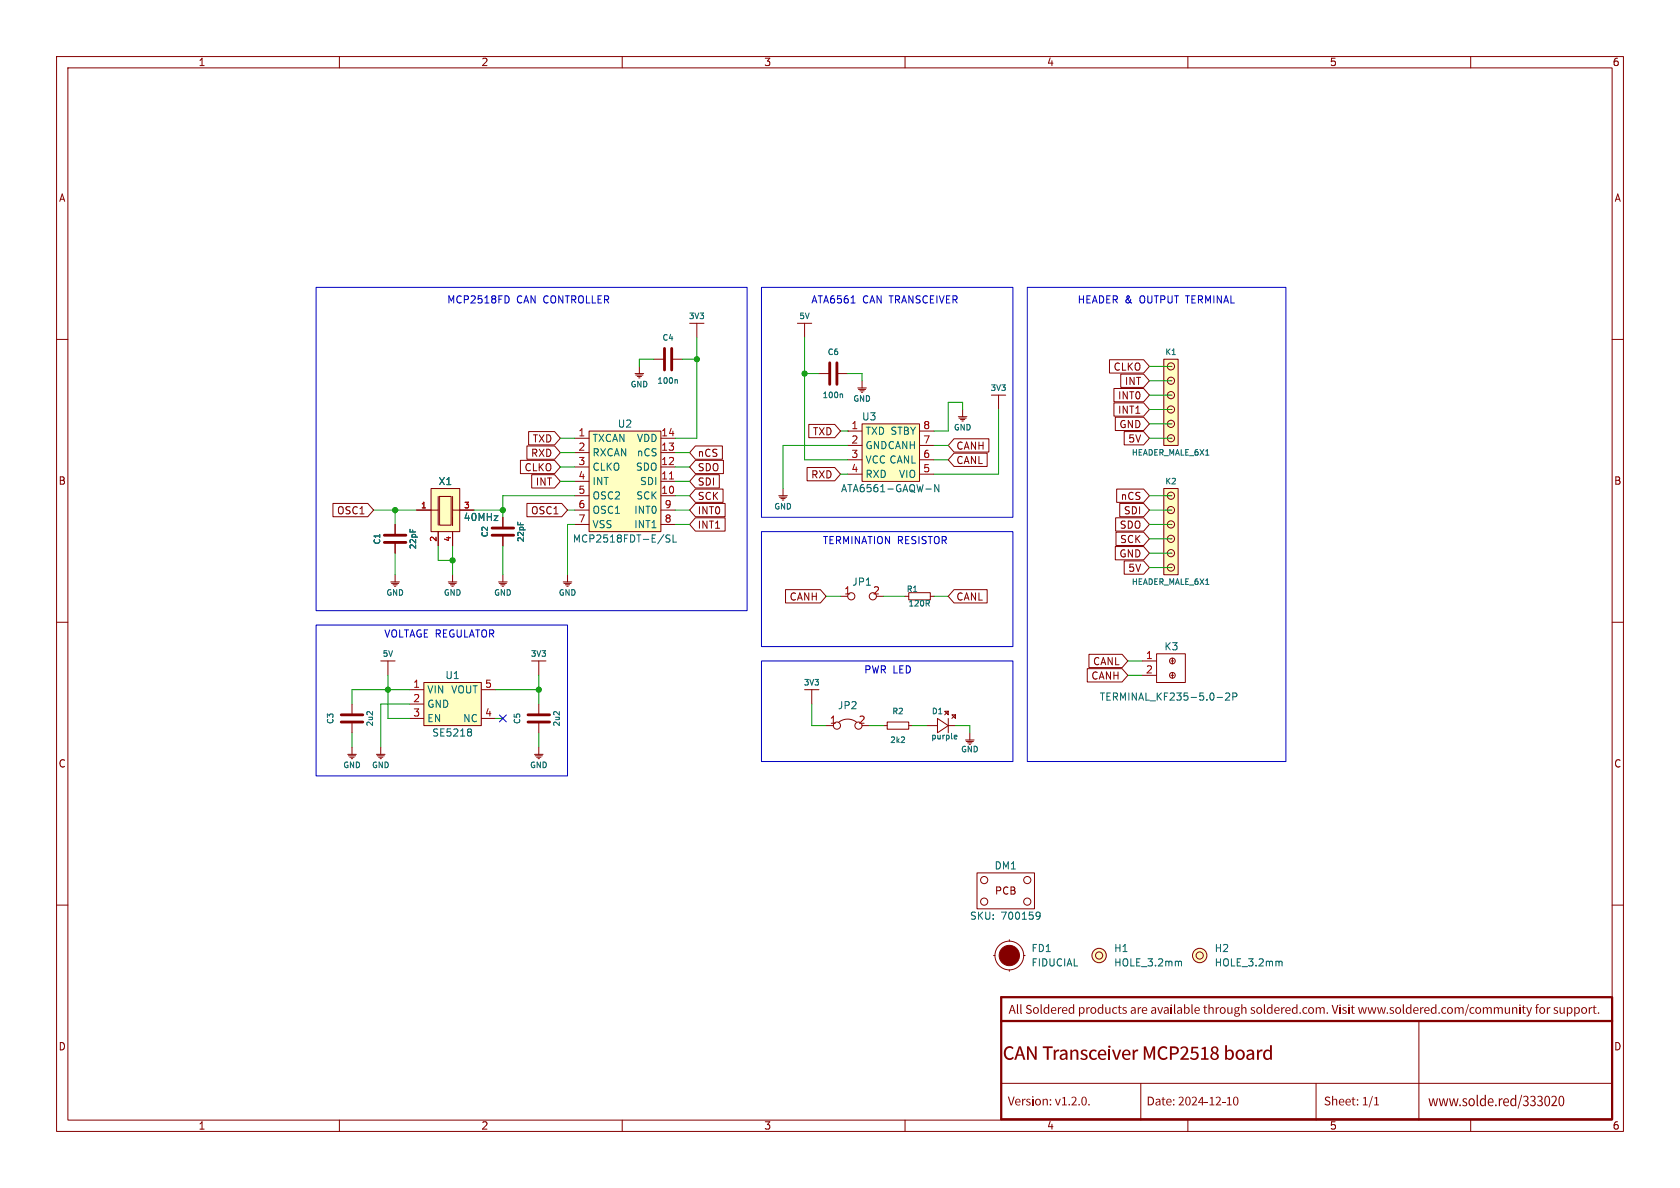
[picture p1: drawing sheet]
<svg xmlns="http://www.w3.org/2000/svg" width="297mm" height="210mm" viewBox="0 0 297 210" stroke-linecap="round" stroke-linejoin="round" font-family="sans-serif">
<g fill="none" stroke="#840000" stroke-width=".18">
<path d="M10 10h277v190h-277zM12 12h273v186h-273zM60 10v2M110 10v2M160 10v2M210 10v2M260 10v2M10 60h2M285 60h2M115.6 63.5h1.9M118.8 63.5h1.8M69.8 92.7v1.9"/>
<path d="M69.8 95.9v1.9M88.9 91.4v1.9M88.9 94.6v1.9M10 110h2M67.3 116.8h2.5M68.6 116.8v2.6M69.1 102.9h1.5M69.2 103.1h1.3M69.5 103.4h.7M69.7 103.6h.3M69.8 101.6v1.3M94 116.8h2.5"/>
<path d="M95.2 116.8v2.6M160 105.4h.6M160.7 104.8h3.8v1.2h-3.8zM164.5 105.4h.6M285 110h2M62.2 124.5v1.9M62.2 127.6v1.9M66.5 133.4h1.6M66.7 133.6h1.2M66.9 133.9h.8M67.2 134.1h.2M67.3 132.1v1.3"/>
<path d="M156.2 128.3h.6M156.8 127.6h3.9v1.3h-3.9zM160.7 128.3h.6M163.8 128.3h1.9M165.7 127l1.9 1.3-1.9 1.2zM167 125.7h.6v.7zM167.6 125.7l-.6 .7M167.6 127v2.5M167.6 128.3h1.3M168.3 126.4h.6v.6zM168.9 126.4l-.6 .6M10 160h2"/>
<path d="M285 160h2M60 198v2M110 198v2M160 198v2M177 191.5h108M201.7 191.5v6.5M210 198v2M232.7 191.5v6.5M250.8 180.5v17.5M260 198v2"/>
</g>
<path d="M284.8 176.3h-107.8v21.6h107.9M285 176.3v21.6M177 180.5h108" fill="none" stroke="#840000" stroke-width=".4"/>
<path d="M119.5 67.1l.3 .1v.6M72.5 93.6v.4M91.5 92.3v.5M164 106.7l.3 .4M164.3 106.2v.4M65 125.8h.3M65.9 125.8v.6M168.7 130.6h.4M168.7 130h.3l.2 .2-.5 .1" fill="none" stroke="#006464" stroke-width=".18"/>
<path d="M117.5 61.6v3.8M118.7 61.6v3.8M67.9 95.9h3.9M67.9 94.6h3.9M87 94.6h3.8M87 93.3h3.8M60.3 127.6h3.8M60.3 126.4h3.8" fill="none" stroke="#840000" stroke-width=".5"/>
<path d="M104.1 76.2h12.7v17.8h-12.7z" fill="#ffffc2"/>
<g fill="none" stroke="#840000" stroke-width=".18">
<path d="M101.6 77.5h2.5M104.1 76.2h12.7v17.8h-12.7zM116.8 77.5h2.6M101.6 87.6h2.5M101.6 85.1h2.5M101.6 82.6h2.5M101.6 80h2.5M101.6 90.2h2.5M101.6 92.7h2.5M116.8 87.6h2.6M116.8 85.1h2.6M116.8 82.6h2.6"/>
<path d="M116.8 80h2.6M116.8 90.2h2.6M116.8 92.7h2.6M148.6 105.4h1.3M154.9 105.4h1.3"/>
<circle cx="150.5" cy="105.4" r=".63"/>
<circle cx="154.3" cy="105.4" r=".63"/>
</g>
<path d="M118.4 84.7h.7" fill="none" stroke="#a90000" stroke-width=".18"/>
<path d="M118.4 94.6h-.4l-.3 .2 .1 .3 .6 .2v.4l-.2 .1h-.5M119 94.6v1.2h.6" fill="none" stroke="#006464" stroke-width=".18"/>
<path d="M74.9 120.7h10.2v7.6h-10.2z" fill="#ffffc2"/>
<g fill="none" stroke="#840000" stroke-width=".18">
<path d="M121.9 57.2h2.6M123.2 57.2v2.5M141 57.2h2.5M142.2 57.2v2.5M112.3 66h1.5M112.4 66.3h1.3M112.6 66.5h.8M112.9 66.8h.3M113 64.8v1.2M144.8 66h1.9M148 66h1.9M88.1 102.9h1.6"/>
<path d="M88.3 103.1h1.2M88.5 103.4h.8M88.8 103.6h.2M88.9 101.6v1.3M99.6 102.9h1.5M99.7 103.1h1.3M99.9 103.4h.8M100.2 103.6h.3M100.3 101.6v1.3M201.9 119.4h2.6M201.9 116.8h2.6M204.5 115.6h5v5.1h-5z"/>
<path d="M207 119.4h.5M207 116.8h.5M207.3 116.3v1M207.3 118.9v1M61.5 133.4h1.5M61.6 133.6h1.3M61.8 133.9h.8M62.1 134.1h.3M62.2 132.1v1.3M72.4 121.9h2.5M72.4 124.5h2.5M72.4 127h2.5"/>
<path d="M74.9 120.7h10.2v7.6h-10.2zM85.1 121.9h2.5M85.1 127h2.5M94.5 133.4h1.5M94.6 133.6h1.3M94.9 133.9h.7M95.1 134.1h.3M95.2 124.5v1.9M95.2 127.6v1.9M95.2 132.1v1.3M142.2 121.9h2.6M143.5 121.9v2.6"/>
<path d="M146 128.3h1.3M151.4 127.7a2.55 2.55 0 0 0-3.2 0M152.4 128.3h1.3M170.7 130.8h1.5M170.8 131.1h1.3M171.1 131.3h.7M171.3 131.6h.3M171.4 129.5v1.3M172.7 154.3h10.2v6.4h-10.2zM175.6 168.9h.3M178.4 166.1v.3M178.4 171.5v.2"/>
<path d="M181 168.9h.2"/>
<circle cx="207.3" cy="119.4" r=".51"/>
<circle cx="207.3" cy="116.8" r=".51"/>
<circle cx="148" cy="128.3" r=".63"/>
<circle cx="151.8" cy="128.3" r=".63"/>
<circle cx="174" cy="155.6" r=".63"/>
<circle cx="174" cy="159.4" r=".63"/>
<circle cx="181.6" cy="159.4" r=".63"/>
<circle cx="181.6" cy="155.6" r=".63"/>
<circle cx="178.4" cy="168.9" r="2.54"/>
<circle cx="194.3" cy="168.9" r=".63"/>
<circle cx="194.3" cy="168.9" r="1.27"/>
<circle cx="212.1" cy="168.9" r=".63"/>
<circle cx="212.1" cy="168.9" r="1.27"/>
</g>
<path d="M148.7 69.6l.3 .2v.5M83.1 128.8l.3 .3-.3 .3 .3 .2v.3l-.3 .2M98 125.8h.3M98.9 125.8v.6M215.2 123.3h.9M216.7 122.6l.5-.1 .2 .4-.8 .9h.8M217.9 123.2l.7-.1 .1-.2-.1-.3-.7-.1v1.3M183.4 161.2l.4 .2a.84 .84 0 0 1-.3 1.1h-.2M183.9 161.8l-.1 .2h-.4M208.5 169.9l.4 .2v.7M226.3 169.9l.4 .2v.7" fill="none" stroke="#006464" stroke-width=".18"/>
<g fill="#ffffc2" stroke="#ffffc2" stroke-width=".18">
<circle cx="194.3" cy="168.9" r="1.27"/>
<circle cx="212.1" cy="168.9" r="1.27"/>
</g>
<circle cx="178.4" cy="168.9" r="1.8" fill="#840000" stroke="#840000" stroke-width=".18"/>
<path d="M146.7 64.1v3.8M148 64.1v3.8M93.3 127.6h3.9M93.3 126.4h3.9" fill="none" stroke="#840000" stroke-width=".5"/>
<path d="M76.2 86.4h5.1v7.6h-5.1z" fill="#ffffc2"/>
<g fill="none" stroke="#840000" stroke-width=".18">
<path d="M73.7 90.2h3.8M76.2 86.4h5.1v7.6h-5.1zM77.5 87.8v5M77.5 94v2.5M77.7 87.8v5h2.1v-5h-2.1h1.8M80 87.8v5v-1.2M80 90.2h3.8M80 94v2.5M79.2 102.9h1.6M79.4 103.1h1.2M79.6 103.4h.8M79.9 103.6h.2"/>
<path d="M80 101.6v1.3"/>
</g>
<path d="M205.7 63.5h2.6v15.2h-2.6z" fill="#ffffc2"/>
<g fill="none" stroke="#840000" stroke-width=".18">
<path d="M205.7 63.5h2.6v15.2h-2.6zM207 77.5h.1M207 74.9h.1M207 72.4h.1M207 69.9h.1M207 67.3h.1M207 64.8h.1"/>
<circle cx="207" cy="69.8" r=".63"/>
<circle cx="207" cy="64.8" r=".63"/>
<circle cx="207" cy="67.3" r=".63"/>
<circle cx="207" cy="77.5" r=".63"/>
<circle cx="207" cy="74.9" r=".63"/>
<circle cx="207" cy="72.4" r=".63"/>
</g>
<path d="M205.7 86.4h2.6v15.2h-2.6z" fill="#ffffc2"/>
<g fill="none" stroke="#840000" stroke-width=".18">
<path d="M151.6 68.6h1.6M151.8 68.8h1.2M152 69.1h.8M152.3 69.3h.2M152.4 67.3v1.3M169.4 73.7h1.5M169.5 73.9h1.3M169.8 74.2h.8M170.1 74.4h.2M170.2 72.4v1.3M175.3 69.9h2.5M176.5 69.9v2.5"/>
<path d="M137.7 87.6h1.5M137.8 87.9h1.3M138 88.1h.8M138.3 88.4h.3M138.4 86.4v1.2M205.7 86.4h2.6v15.2h-2.6zM207 97.8h.1M207 95.3h.1M207 92.7h.1M207 90.2h.1M207 87.6h.1M207 100.3h.1"/>
<circle cx="207" cy="97.8" r=".63"/>
<circle cx="207" cy="95.2" r=".63"/>
<circle cx="207" cy="90.2" r=".63"/>
<circle cx="207" cy="92.7" r=".63"/>
<circle cx="207" cy="87.6" r=".63"/>
<circle cx="207" cy="100.3" r=".63"/>
</g>
<path d="M152.4 74.9h10.2v10.2h-10.2z" fill="#ffffc2"/>
<g fill="none" stroke="#840000" stroke-width=".18">
<path d="M93.2 78.8h4.8l1.1 1.2-1.1 1.2h-4.8zM93.5 76.3h4.5l1.1 1.2-1.1 1.1h-4.5zM122.9 78.8h4.8v2.4h-4.8l-1-1.2zM143 75h4.6l1 1.2-1 1.2h-4.6zM149.9 76.2h.1M149.9 76.2h2.5M149.9 78.7h2.5M152.4 74.9h10.2v10.2h-10.2zM162.6 76.2h2.5M162.6 78.7h2.5M168.7 77.6h6.1v2.3h-6.1l-1.1-1.2zM196.1 63.6h6.1l1 1.2-1 1.1h-6.1z"/>
<path d="M196.9 68.7h5.3l1 1.2-1 1.1h-5.3zM196.9 71.2h5.3l1 1.2-1 1.2h-5.3zM197.2 73.8h5l1 1.1-1 1.2h-5zM198.1 66.1h4.1l1 1.2-1 1.2h-4.1zM198.7 76.3h3.5l1 1.2-1 1.1h-3.5zM58.9 89h6.1l1 1.2-1 1.1h-6.1zM69.8 92.7v1.9M69.8 95.9v1.9M73.7 90.2h2.5M77.5 94v2.5M80 94v2.5M81.3 90.2h2.5"/>
<path d="M88.9 91.4v1.9M88.9 94.6v1.9M92 81.4h6l1.1 1.2-1.1 1.1h-6zM93.2 89h6.1l1 1.2-1 1.1h-6.1zM94 83.9h4l1.1 1.2-1.1 1.2h-4zM122.9 86.5h4.9v2.3h-4.9l-1-1.2zM122.9 91.5h5.3v2.4h-5.3l-1-1.2zM122.9 89h5.3v2.3h-5.3l-1-1.1zM122.9 83.9h4.3v2.4h-4.3l-1-1.2zM122.9 81.4h5v2.3h-5l-1-1.1zM142.7 82.6h4.9l1 1.2-1 1.2h-4.9zM149.9 81.3h2.5"/>
<path d="M149.9 83.8h2.5M162.6 81.3h2.5M162.6 83.8h2.5M168.7 80.1h5.8v2.4h-5.8l-1.1-1.2zM197.2 96.6h5l1 1.2-1 1.2h-5zM197.2 91.5h5l1 1.2-1 1.2h-5zM197.3 94.1h4.9l1 1.2-1 1.1h-4.9zM197.4 86.5h4.8l1 1.1-1 1.2h-4.8zM198 89h4.2l1 1.2-1 1.1h-4.2zM198.7 99.2h3.5l1 1.1-1 1.2h-3.5zM138.9 104.2h6.1l1 1.2-1 1.2h-6.1zM168.7 104.2h5.8v2.4h-5.8l-1.1-1.2z"/>
<path d="M192.2 118.2h6.2l1 1.2-1 1.2h-6.2zM192.5 115.7h5.9l1 1.1-1 1.2h-5.9z"/>
</g>
<path d="M72.5 93.6v.4M91.5 92.3v.5M163.7 86.5h.9M166 85.7v1.2l-.7-1.2v1.2" fill="none" stroke="#006464" stroke-width=".18"/>
<path d="M55.9 50.8h76.2v57.2h-76.2zM89.6 52.3a.68 .68 0 0 1 .4 .6 .68 .68 0 0 1-.4 .7M134.6 50.8h44.5v40.6h-44.5zM150.5 53.6h.7M181.6 50.8h45.7v83.8h-45.7zM134.6 94h44.5v20.3h-44.5zM55.9 110.5h44.4v26.7h-44.4zM134.6 116.8h44.5v17.8h-44.5z" fill="none" stroke="#0000c2" stroke-width=".18"/>
<g fill="none" stroke="#009600" stroke-width=".18">
<path d="M123.2 59.7v17.8h-3.8M142.2 59.7v21.6h7.7M99.1 77.5h2.5M115.6 63.5h-2.6v1.3M120.6 63.5h2.6M142.2 66h2.6M148.6 76.2h1.3M149.9 66h2.5v1.3M149.9 78.7h-11.5v7.7M165.1 78.7h2.5M170.2 72.4v-1.3h-2.6v5.1h-2.5M176.5 72.4v11.4h-11.4"/>
<path d="M203.2 77.5h3.8M203.2 67.3h3.8M203.2 64.8h3.8M203.2 69.9h3.8M203.2 72.4h3.8M203.2 74.9h3.8M66 90.2h7.7M69.8 90.2v2.5M69.8 97.8v3.8M77.5 96.5v2.6h2.5M80 96.5v5.1M83.8 90.2h5.1"/>
<path d="M88.9 96.5v5.1M99.1 85.1h2.5M99.1 80h2.5M99.1 82.6h2.5M100.3 90.2h1.3M101.6 92.7h-1.3v8.9M101.6 87.6h-12.7v3.8M119.4 92.7h2.5M119.4 90.2h2.5M119.4 87.6h2.5M119.4 85.1h2.5M119.4 80h2.5"/>
<path d="M119.4 82.6h2.5M148.6 83.8h1.3M165.1 81.3h2.5M203.2 92.7h3.8M203.2 90.2h3.8M203.2 87.6h3.8M203.2 95.3h3.8M203.2 97.8h3.8M68.6 119.4v7.6h3.8M95.2 119.4v5.1M146 105.4h2.6M156.2 105.4h3.8"/>
<path d="M165.1 105.4h2.5M199.4 116.8h2.5M199.4 119.4h2.5M203.2 100.3h3.8M62.2 129.5v2.6M72.4 121.9h-10.2v2.6M72.4 124.5h-5.1v7.6M87.6 121.9h7.6M87.6 127h1.3M95.2 129.5v2.6M143.5 124.5v3.8h2.5M153.7 128.3h2.5"/>
<path d="M161.3 128.3h2.5M168.9 128.3h2.5v1.2"/>
</g>
<path d="M88.3 126.4l1.2 1.2M89.5 126.4l-1.2 1.2" fill="none" stroke="#000084" stroke-width=".18"/>
<g fill="#009600" stroke="#009600" stroke-width=".18">
<circle cx="95.2" cy="121.9" r=".46"/>
<circle cx="68.6" cy="121.9" r=".46"/>
<circle cx="80" cy="99.1" r=".46"/>
<circle cx="69.8" cy="90.2" r=".46"/>
<circle cx="88.9" cy="90.2" r=".46"/>
<circle cx="123.2" cy="63.5" r=".46"/>
<circle cx="142.2" cy="66" r=".46"/>
</g>
<g font-size="3.5" fill="#840000">
<text x="177.3" y="188.6">CANTransceiver</text>
<text x="201.9" y="188.6">MCP2518board</text>
</g>
<text font-size="2.8" fill="#840000" x="252.5" y="196.5">www.solde.red/333020</text>
<g font-size="2.3" fill="#840000">
<text x="178.3" y="180">AllSolderedproductsareavailablethrough soldered.com.Visitwww.soldered.com/communityfor support.</text>
<text x="178.2" y="196.2">Version:v1.2.0.</text>
<text x="202.7" y="196.2">Date:2024-12-10</text>
<text x="234" y="196.2">Sheet:1/1</text>
</g>
<g font-size="1.8" fill="#840000">
<text x="35" y="11.9">1</text>
<text x="85" y="11.9">2</text>
<text x="135" y="11.9">3</text>
<text x="185" y="11.9">4</text>
<text x="235" y="11.9">5</text>
<text x="285" y="11.9">6</text>
<text x="10.3" y="35.9">A</text>
<text x="285.3" y="35.9">A</text>
<text x="196.8" y="65.7">CLKO</text>
<text x="197.6" y="70.8">INT0</text>
<text x="198.8" y="68.3">INT</text>
<text x="143.6" y="77.2">TXD</text>
<text x="197.6" y="73.3">INT1</text>
<text x="197.8" y="75.9">GND</text>
<text x="92.6" y="83.5">CLKO</text>
<text x="93.8" y="81">RXD</text>
<text x="94.1" y="78.4">TXD</text>
<text x="123.3" y="83.5">SDO</text>
<text x="123.3" y="81">nCS</text>
<text x="169" y="82.2">CANL</text>
<text x="169" y="79.7">CANH</text>
<text x="199.4" y="78.4">5V</text>
<text x="10.3" y="85.9">B</text>
<text x="94.6" y="86">INT</text>
<text x="123.3" y="88.6">SCK</text>
<text x="123.3" y="86">SDI</text>
<text x="143.3" y="84.8">RXD</text>
<text x="198" y="88.6">nCS</text>
<text x="285.3" y="85.9">B</text>
<text x="59.5" y="91.1">OSC1</text>
<text x="93.8" y="91.1">OSC1</text>
<text x="123.3" y="93.7">INT1</text>
<text x="123.3" y="91.1">INT0</text>
<text x="197.9" y="93.7">SDO</text>
<text x="198.6" y="91.1">SDI</text>
<text x="197.8" y="98.7">GND</text>
<text x="197.9" y="96.2">SCK</text>
<text x="199.4" y="101.3">5V</text>
<text x="139.5" y="106.4">CANH</text>
<text x="169" y="106.4">CANL</text>
<text x="193.1" y="117.8">CANL</text>
<text x="192.8" y="120.3">CANH</text>
<text x="10.3" y="135.9">C</text>
<text x="285.3" y="135.9">C</text>
<text x="175.8" y="158.4">PCB</text>
<text x="10.3" y="185.9">D</text>
<text x="285.3" y="185.9">D</text>
<text x="35" y="199.9">1</text>
<text x="85" y="199.9">2</text>
<text x="135" y="199.9">3</text>
<text x="185" y="199.9">4</text>
<text x="235" y="199.9">5</text>
<text x="285" y="199.9">6</text>
</g>
<g font-size="1.8" fill="#0000c2">
<text x="79" y="53.7">MCP2518FD</text>
<text x="91.3" y="53.7">CAN CONTROLLER</text>
<text x="143.3" y="53.7">ATA6561</text>
<text x="152.5" y="53.7">CAN TRANSCEIVER</text>
<text x="190.4" y="53.7">HEADER &amp;</text>
<text x="201.6" y="53.7">OUTPUT TERMINAL</text>
<text x="145.4" y="96.3">TERMINATION RESISTOR</text>
<text x="67.8" y="112.8">VOLTAGE REGULATOR</text>
<text x="152.7" y="119.1">PWR LED</text>
</g>
<g font-size="1.8" fill="#a90000">
<text x="102.2" y="77.2">1</text>
<text x="116.8" y="77.2">14</text>
<text x="150.4" y="75.9">1</text>
<text x="163.1" y="75.9">8</text>
<text x="102.2" y="79.8">2</text>
<text x="102.2" y="82.3">3</text>
<text x="116.8" y="82.3">12</text>
<text x="116.8" y="79.8">13</text>
<text x="150.4" y="78.5">2</text>
<text x="150.4" y="81">3</text>
<text x="150.4" y="83.6">4</text>
<text x="163.1" y="83.6">5</text>
<text x="163.1" y="81">6</text>
<text x="163.1" y="78.5">7</text>
<text x="102.2" y="84.8">4</text>
<text x="102.2" y="87.4">5</text>
<text x="102.2" y="89.9">6</text>
<text x="116.8" y="87.4">10</text>
<text x="116.8" y="84.8">11</text>
<text x="117.4" y="89.9">9</text>
<text x="102.2" y="92.5">7</text>
<text x="117.4" y="92.5">8</text>
<text x="149.2" y="105.2">1</text>
<text x="154.2" y="105.2">2</text>
<text x="202.5" y="116.6">1</text>
<text x="202.5" y="119.1">2</text>
<text x="73" y="121.7">1</text>
<text x="73" y="124.2">2</text>
<text x="85.7" y="121.7">5</text>
<text x="73" y="126.7">3</text>
<text x="85.7" y="126.7">4</text>
<text x="146.6" y="128">1</text>
<text x="151.7" y="128">2</text>
</g>
<g font-size="1.8" fill="#006464">
<text x="109.1" y="75.8">U2</text>
<text x="152.3" y="74.5">U3</text>
<text x="152.9" y="77.1">TXD STBY</text>
<text x="104.6" y="78.3">TXCAN</text>
<text x="104.6" y="80.9">RXCAN</text>
<text x="104.6" y="83.4">CLKO</text>
<text x="112.3" y="83.4">SDO</text>
<text x="112.5" y="78.3">VDD</text>
<text x="112.5" y="80.9">nCS</text>
<text x="152.9" y="79.6">GNDCANH</text>
<text x="152.9" y="82.1">VCC CANL</text>
<text x="77.4" y="86">X1</text>
<text x="104.6" y="86">INT</text>
<text x="104.6" y="88.5">OSC2</text>
<text x="112.4" y="88.5">SCK</text>
<text x="113" y="86">SDI</text>
<text x="148.6" y="87.2">ATA6561-GAQW-N</text>
<text x="152.9" y="84.7">RXD</text>
<text x="158.8" y="84.7">VIO</text>
<text x="81.9" y="92.3">40MHz</text>
<text x="104.6" y="91">OSC1</text>
<text x="104.6" y="93.6">VSS</text>
<text x="112" y="93.6">INT1</text>
<text x="112" y="91">INT0</text>
<text x="101.2" y="96.1">MCP2518FDT-E/SL</text>
<text x="150.6" y="103.7">JP1</text>
<text x="205.7" y="115.2">K3</text>
<text x="75.4" y="122.8">VIN</text>
<text x="75.4" y="125.3">GND</text>
<text x="78.6" y="120.2">U1</text>
<text x="79.7" y="122.8">VOUT</text>
<text x="148" y="125.6">JP2</text>
<text x="194.3" y="124.1">TERMINAL_KF235-5.0-2P</text>
<text x="75.4" y="127.9">EN</text>
<text x="76.3" y="130.4">SE5218</text>
<text x="81.8" y="127.9">NC</text>
<text x="175.7" y="153.9">DM1</text>
<text x="171.4" y="162.8">SKU:</text>
<text x="177" y="162.8">700159</text>
<text x="182.3" y="168.5">FD1</text>
<text x="182.3" y="171">FIDUCIAL</text>
<text x="196.9" y="171">HOLE_3.2mm</text>
<text x="196.9" y="168.5">H1</text>
<text x="214.6" y="171">HOLE_3.2mm</text>
<text x="214.6" y="168.5">H2</text>
</g>
<g font-size="1.4" fill="#006464">
<text x="121.7" y="56.6">3V3</text>
<text x="141.2" y="56.6">5V</text>
<text x="117" y="60.4">C4</text>
<text x="146.2" y="63">C6</text>
<text x="205.9" y="63">K1</text>
<text x="111.4" y="68.7">GND</text>
<text x="116.1" y="68">100n</text>
<text x="145.3" y="70.6">100n</text>
<text x="150.7" y="71.2">GND</text>
<text x="175" y="69.3">3V3</text>
<text x="168.5" y="76.3">GND</text>
<text x="200" y="80.7">HEADER_MALE_6X1</text>
<text x="205.9" y="85.8">K2</text>
<text x="86.5" y="95.1" transform="rotate(-90 86.5 95.1)">C2</text>
<text x="92.8" y="95.9" transform="rotate(-90 92.8 95.9)">22pF</text>
<text x="136.8" y="90.3">GND</text>
<text x="67.4" y="96.4" transform="rotate(-90 67.4 96.4)">C1</text>
<text x="73.8" y="97.2" transform="rotate(-90 73.8 97.2)">22pF</text>
<text x="68.2" y="105.5">GND</text>
<text x="78.4" y="105.5">GND</text>
<text x="87.2" y="105.5">GND</text>
<text x="98.7" y="105.5">GND</text>
<text x="160.2" y="104.9">R1</text>
<text x="160.5" y="107.4">120R</text>
<text x="200" y="103.6">HEADER_MALE_6X1</text>
<text x="67.5" y="116.3">5V</text>
<text x="93.7" y="116.3">3V3</text>
<text x="142" y="121.4">3V3</text>
<text x="59.1" y="128.1" transform="rotate(-90 59.1 128.1)">C3</text>
<text x="66.1" y="128.5" transform="rotate(-90 66.1 128.5)">2u2</text>
<text x="92.2" y="128.1" transform="rotate(-90 92.2 128.1)">C5</text>
<text x="99.2" y="128.5" transform="rotate(-90 99.2 128.5)">2u2</text>
<text x="157.3" y="131.5">2k2</text>
<text x="157.6" y="126.5">R2</text>
<text x="164.5" y="130.9">purple</text>
<text x="164.6" y="126.5">D1</text>
<text x="60.6" y="136">GND</text>
<text x="65.7" y="136">GND</text>
<text x="93.6" y="136">GND</text>
<text x="169.8" y="133.2">GND</text>
</g>
<g font-size="1.4" fill="#a90000">
<text x="74.3" y="89.9">1</text>
<text x="81.9" y="89.9">3</text>
<text x="77.2" y="95.9" transform="rotate(-90 77.2 95.9)">2</text>
<text x="79.8" y="95.9" transform="rotate(-90 79.8 95.9)">4</text>
</g>
</svg>
